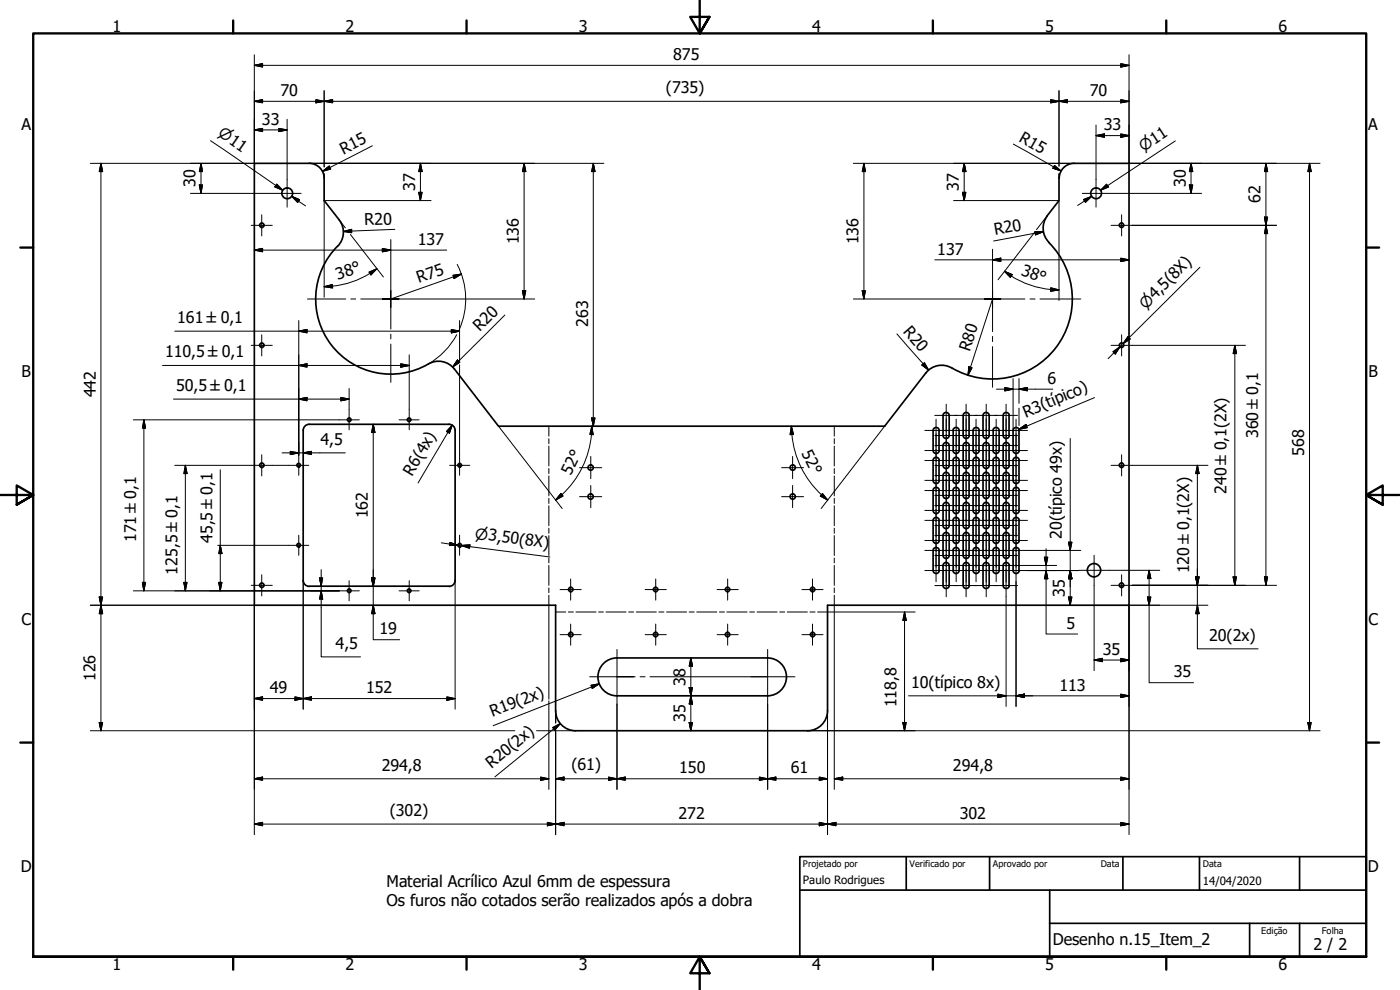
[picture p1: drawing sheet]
<svg xmlns="http://www.w3.org/2000/svg" width="420mm" height="297mm" viewBox="0 0 420 297" stroke-linecap="round" stroke-linejoin="round" font-family="sans-serif">
<g fill="none" stroke="#000" stroke-width=".51">
<path d="M317.8 53.5v6.7l-3.5 4.6M317.9 53.5a4.5 4.5 0 0 1 4.5-4.5h16.4v132.6h-90.5v31.7M101.8 66l-4.5-5.8v-6.7a4.5 4.5 0 0 0-4.5-4.5h-16.5v132.6h90.5v31.7M101.8 66a6 6 0 0 1-.5 7.9 22.5 22.5 0 0 0-1.9 29.6 22.5 22.5 0 0 0 29.2 5.7M314.3 64.8a6 6 0 0 0 .5 7.9M314.8 72.8a24 24 0 0 1 2 31.6 24 24 0 0 1-31.1 6M128.6 109.2a6 6 0 0 1 7.8 1.5M136.3 110.7l13.3 17.2h115.9l12.4-16M285.7 110.4a6 6 0 0 0-7.8 1.5M91 129.1v45M134.8 127.3a1.81 1.81 0 0 1 1.8 1.8M134.8 127.3h-42a1.81 1.81 0 0 0-1.8 1.8"/>
<path d="M136.6 129.1v45M280 129.2a.92 .92 0 0 1 1-.9 .92 .92 0 0 1 .9 .9M280 129.1v6.1M280 135.1a.92 .92 0 0 0 1 1 .92 .92 0 0 0 .9-1M281.8 129.1v6.1M281.8 138.2v5.9M281.9 138.1a.92 .92 0 0 0-1-.9 .92 .92 0 0 0-.9 1v6a.92 .92 0 0 0 1 .9 .92 .92 0 0 0 .9-.9M283 139.7a.92 .92 0 0 0 .9 .9 .92 .92 0 0 0 1-.9M283 130.6a.92 .92 0 0 0 .9 1 .92 .92 0 0 0 1-1M283 133.7a.92 .92 0 0 1 .9-.9 .92 .92 0 0 1 1 .9M283 124.7a.92 .92 0 0 1 .9-1 .92 .92 0 0 1 1 1M283 124.6v6.1"/>
<path d="M283 133.7v6M284.9 124.6v6.1M284.9 133.7v6M286 135.1a.92 .92 0 0 0 .9 1 .92 .92 0 0 0 .9-1M286 138.1a.92 .92 0 0 1 .9-.9 .92 .92 0 0 1 .9 1v6a.92 .92 0 0 1-.9 .9 .92 .92 0 0 1-.9-.9M286 129.2a.92 .92 0 0 1 .9-.9 .92 .92 0 0 1 .9 .9M286.1 129.1v6.1M286.1 138.2v5.9M287.8 129.1v6.1M289.1 130.6a.92 .92 0 0 0 .9 1 .92 .92 0 0 0 .9-1M289.1 139.7a.92 .92 0 0 0 .9 .9 .92 .92 0 0 0 .9-.9M289.1 124.7a.92 .92 0 0 1 .9-1 .92 .92 0 0 1 .9 1"/>
<path d="M289.1 133.7a.92 .92 0 0 1 .9-.9 .92 .92 0 0 1 .9 .9M289.1 124.6v6.1M289.1 133.7v6M290.8 124.6v6.1M290.8 133.7v6M292 135.1a.92 .92 0 0 0 1 1 .92 .92 0 0 0 .9-1M292 129.2a.92 .92 0 0 1 1-.9 .92 .92 0 0 1 .9 .9M292 129.1v6.1M293.8 129.1v6.1M293.8 138.2v5.9M293.9 138.1a.92 .92 0 0 0-1-.9 .92 .92 0 0 0-.9 1v6a.92 .92 0 0 0 1 .9 .92 .92 0 0 0 .9-.9M295 139.7a.92 .92 0 0 0 .9 .9 .92 .92 0 0 0 1-.9"/>
<path d="M295 130.6a.92 .92 0 0 0 .9 1 .92 .92 0 0 0 1-1M295 133.7a.92 .92 0 0 1 .9-.9 .92 .92 0 0 1 1 .9M295 124.7a.92 .92 0 0 1 .9-1 .92 .92 0 0 1 1 1M295 124.6v6.1M295 133.7v6M296.9 124.6v6.1M296.9 133.7v6M298 135.1a.92 .92 0 0 0 .9 1 .92 .92 0 0 0 .9-1M298 138.1a.92 .92 0 0 1 .9-.9 .92 .92 0 0 1 .9 1v6a.92 .92 0 0 1-.9 .9 .92 .92 0 0 1-.9-.9M298 129.2a.92 .92 0 0 1 .9-.9 .92 .92 0 0 1 .9 .9M298.1 129.1v6.1M298.1 138.2v5.9"/>
<path d="M299.8 129.1v6.1M301.1 130.6a.92 .92 0 0 0 .9 1 .92 .92 0 0 0 .9-1M301.1 139.7a.92 .92 0 0 0 .9 .9 .92 .92 0 0 0 .9-.9M301.1 124.7a.92 .92 0 0 1 .9-1 .92 .92 0 0 1 .9 1M301.1 133.7a.92 .92 0 0 1 .9-.9 .92 .92 0 0 1 .9 .9M301.1 124.6v6.1M301.1 133.7v6M302.8 124.6v6.1M302.8 133.7v6M304 135.1a.92 .92 0 0 0 1 1 .92 .92 0 0 0 .9-1M304 129.2a.92 .92 0 0 1 1-.9 .92 .92 0 0 1 .9 .9M304 129.1v6.1"/>
<path d="M305.8 129.1v6.1M305.8 138.2v5.9M305.9 138.1a.92 .92 0 0 0-1-.9 .92 .92 0 0 0-.9 1v6a.92 .92 0 0 0 1 .9 .92 .92 0 0 0 .9-.9M280 147.1a.92 .92 0 0 1 1-.9 .92 .92 0 0 1 .9 .9M280 147.2v5.9M280 153.2a.92 .92 0 0 0 1 .9 .92 .92 0 0 0 .9-.9M281.8 147.2v5.9M281.8 156.1v6.1M281.9 156.2a.92 .92 0 0 0-.9-1 .92 .92 0 0 0-1 .9v6a.92 .92 0 0 0 1 1 .92 .92 0 0 0 .9-1M283 157.7a.92 .92 0 0 0 .9 .9 .92 .92 0 0 0 1-.9M283 148.7a.92 .92 0 0 0 .9 .9 .92 .92 0 0 0 1-.9M283 151.7a.92 .92 0 0 1 .9-1 .92 .92 0 0 1 1 1"/>
<path d="M283 142.6a.92 .92 0 0 1 .9-.9 .92 .92 0 0 1 1 .9M283 142.7v5.9M283 151.7v6M284.9 142.7v5.9M284.9 151.7v6M286 153.2a.92 .92 0 0 0 .9 .9 .92 .92 0 0 0 .9-.9M286 156.2a.92 .92 0 0 1 .9-1 .92 .92 0 0 1 .9 .9v6a.92 .92 0 0 1-.9 1 .92 .92 0 0 1-.9-1M286 147.1a.92 .92 0 0 1 .9-.9 .92 .92 0 0 1 .9 .9M286.1 147.2v5.9M286.1 156.1v6.1M287.8 147.2v5.9M289.1 148.7a.92 .92 0 0 0 .9 .9 .92 .92 0 0 0 .9-.9"/>
<path d="M289.1 157.7a.92 .92 0 0 0 .9 .9 .92 .92 0 0 0 .9-.9M289.1 142.6a.92 .92 0 0 1 .9-.9 .92 .92 0 0 1 .9 .9M289.1 151.7a.92 .92 0 0 1 .9-1 .92 .92 0 0 1 .9 1M289.1 142.7v5.9M289.1 151.7v6M290.8 142.7v5.9M290.8 151.7v6M292 153.2a.92 .92 0 0 0 1 .9 .92 .92 0 0 0 .9-.9M292 147.1a.92 .92 0 0 1 1-.9 .92 .92 0 0 1 .9 .9M292 147.2v5.9M293.8 147.2v5.9M293.8 156.1v6.1"/>
<path d="M293.9 156.2a.92 .92 0 0 0-.9-1 .92 .92 0 0 0-1 .9v6a.92 .92 0 0 0 1 1 .92 .92 0 0 0 .9-1M295 157.7a.92 .92 0 0 0 .9 .9 .92 .92 0 0 0 1-.9M295 148.7a.92 .92 0 0 0 .9 .9 .92 .92 0 0 0 1-.9M295 151.7a.92 .92 0 0 1 .9-1 .92 .92 0 0 1 1 1M295 142.6a.92 .92 0 0 1 .9-.9 .92 .92 0 0 1 1 .9M295 142.7v5.9M295 151.7v6M296.9 142.7v5.9M296.9 151.7v6M298 153.2a.92 .92 0 0 0 .9 .9 .92 .92 0 0 0 .9-.9M298 156.2a.92 .92 0 0 1 .9-1 .92 .92 0 0 1 .9 .9v6a.92 .92 0 0 1-.9 1 .92 .92 0 0 1-.9-1M298 147.1a.92 .92 0 0 1 .9-.9 .92 .92 0 0 1 .9 .9"/>
<path d="M298.1 147.2v5.9M298.1 156.1v6.1M299.8 147.2v5.9M301.1 148.7a.92 .92 0 0 0 .9 .9 .92 .92 0 0 0 .9-.9M301.1 157.7a.92 .92 0 0 0 .9 .9 .92 .92 0 0 0 .9-.9M301.1 142.6a.92 .92 0 0 1 .9-.9 .92 .92 0 0 1 .9 .9M301.1 151.7a.92 .92 0 0 1 .9-1 .92 .92 0 0 1 .9 1M301.1 142.7v5.9M301.1 151.7v6M302.8 142.7v5.9M302.8 151.7v6M304 153.2a.92 .92 0 0 0 1 .9 .92 .92 0 0 0 .9-.9"/>
<path d="M304 147.1a.92 .92 0 0 1 1-.9 .92 .92 0 0 1 .9 .9M304 147.2v5.9M305.8 147.2v5.9M305.8 156.1v6.1M305.9 156.2a.92 .92 0 0 0-.9-1 .92 .92 0 0 0-1 .9v6a.92 .92 0 0 0 1 1 .92 .92 0 0 0 .9-1M91 174.1a1.81 1.81 0 0 0 1.8 1.8M92.8 175.9h42M136.6 174.1a1.81 1.81 0 0 1-1.8 1.8M280 165.2a.92 .92 0 0 1 1-.9 .92 .92 0 0 1 .9 .9M280 165.1v6.1M280 171.2a.92 .92 0 0 0 1 .9 .92 .92 0 0 0 .9-.9M281.8 165.1v6.1"/>
<path d="M283 175.7a.92 .92 0 0 0 .9 .9 .92 .92 0 0 0 1-.9M283 169.7a.92 .92 0 0 1 .9-.9 .92 .92 0 0 1 1 .9M283 169.7v6M283.3 160a.92 .92 0 0 1 1-.2 .92 .92 0 0 1 .6 .8v6a.92 .92 0 0 1-1 1 .92 .92 0 0 1-.9-1v-5.9zM284.9 169.7v6M286 171.2a.92 .92 0 0 0 .9 .9 .92 .92 0 0 0 .9-.9M286 165.2a.92 .92 0 0 1 .9-.9 .92 .92 0 0 1 .9 .9M286.1 165.1v6.1M287.8 165.1v6.1M289.1 175.7a.92 .92 0 0 0 .9 .9 .92 .92 0 0 0 .9-.9M289.1 169.7a.92 .92 0 0 1 .9-.9 .92 .92 0 0 1 .9 .9M289.1 169.7v6"/>
<path d="M290.8 160.6v6.1M290.8 169.7v6M290.9 160.7a.92 .92 0 0 0-.9-.9 .92 .92 0 0 0-.9 .8v6a.92 .92 0 0 0 .9 1 .92 .92 0 0 0 .9-1M292 171.2a.92 .92 0 0 0 1 .9 .92 .92 0 0 0 .9-.9M292 165.2a.92 .92 0 0 1 1-.9 .92 .92 0 0 1 .9 .9M292 165.1v6.1M293.8 165.1v6.1M295 175.7a.92 .92 0 0 0 .9 .9 .92 .92 0 0 0 1-.9M295 169.7a.92 .92 0 0 1 .9-.9 .92 .92 0 0 1 1 .9M295 169.7v6M295.3 160a.92 .92 0 0 1 1-.2 .92 .92 0 0 1 .6 .8v6a.92 .92 0 0 1-1 1 .92 .92 0 0 1-.9-1v-5.9zM296.9 169.7v6"/>
<path d="M298 171.2a.92 .92 0 0 0 .9 .9 .92 .92 0 0 0 .9-.9M298 165.2a.92 .92 0 0 1 .9-.9 .92 .92 0 0 1 .9 .9M298.1 165.1v6.1M299.8 165.1v6.1M301.1 175.7a.92 .92 0 0 0 .9 .9 .92 .92 0 0 0 .9-.9M301.1 169.7a.92 .92 0 0 1 .9-.9 .92 .92 0 0 1 .9 .9M301.1 169.7v6M302.8 160.6v6.1M302.8 169.7v6M302.9 160.7a.92 .92 0 0 0-.9-.9 .92 .92 0 0 0-.9 .8v6a.92 .92 0 0 0 .9 1 .92 .92 0 0 0 .9-1M304 171.2a.92 .92 0 0 0 1 .9 .92 .92 0 0 0 .9-.9M304 165.2a.92 .92 0 0 1 1-.9 .92 .92 0 0 1 .9 .9"/>
<path d="M304 165.1v6.1M305.8 165.1v6.1M230.3 197.4a5.7 5.7 0 0 1 5.7 5.7 5.7 5.7 0 0 1-5.7 5.7M230.4 197.4h-45.3a5.7 5.7 0 0 0-5.6 5.7 5.7 5.7 0 0 0 5.6 5.7h45.3M166.8 213.3a6 6 0 0 0 6 6M172.8 219.3h69.6M248.3 213.3a6 6 0 0 1-6 6"/>
<circle cx="86.2" cy="58" r="1.62"/>
<circle cx="329" cy="58" r="1.62"/>
<circle cx="78.6" cy="67.6" r=".67"/>
<circle cx="336.6" cy="67.6" r=".67"/>
<circle cx="78.6" cy="103.6" r=".67"/>
<circle cx="336.6" cy="103.6" r=".67"/>
<circle cx="78.6" cy="139.6" r=".67"/>
<circle cx="89.6" cy="139.6" r=".54"/>
<circle cx="104.8" cy="125.9" r=".54"/>
<circle cx="122.8" cy="125.9" r=".54"/>
<circle cx="138" cy="139.6" r=".54"/>
<circle cx="336.6" cy="139.6" r=".67"/>
<circle cx="177.3" cy="149" r=".79"/>
<circle cx="177.3" cy="140.3" r=".79"/>
<circle cx="237.9" cy="140.3" r=".79"/>
<circle cx="237.9" cy="149" r=".79"/>
<circle cx="78.6" cy="175.6" r=".67"/>
<circle cx="89.6" cy="163.6" r=".54"/>
<circle cx="104.8" cy="177.2" r=".54"/>
<circle cx="122.8" cy="177.2" r=".54"/>
<circle cx="138" cy="163.6" r=".54"/>
<circle cx="171.3" cy="176.9" r=".67"/>
<circle cx="196.8" cy="176.9" r=".67"/>
<circle cx="218.3" cy="176.9" r=".67"/>
<circle cx="243.9" cy="176.9" r=".67"/>
<circle cx="328.3" cy="171.1" r="2"/>
<circle cx="336.6" cy="175.6" r=".67"/>
<circle cx="171.3" cy="190.4" r=".67"/>
<circle cx="196.8" cy="190.4" r=".67"/>
<circle cx="218.3" cy="190.4" r=".67"/>
<circle cx="243.9" cy="190.4" r=".67"/>
</g>
<!-- layer: Linha de centro curva (ISO) -->
<g fill="none" stroke="#000" stroke-width=".3">
<path d="M164.7 127.9v3M164.7 131.6v1.5M164.7 133.8v6M250.4 127.9v3M250.4 131.6v1.5M250.4 133.8v6M164.7 140.6v1.5M164.7 142.8v6M164.7 149.5v1.6M164.7 151.8v5.9M164.7 158.5v1.5M250.4 140.6v1.5"/>
<path d="M250.4 142.8v6M250.4 149.5v1.6M250.4 151.8v5.9M250.4 158.5v1.5M164.7 160.7v6M164.7 167.4v1.5M164.7 169.7v5.9M164.7 176.4v1.4M164.7 178.6v3M250.4 160.7v6M250.4 167.4v1.5M250.4 169.7v5.9"/>
<path d="M250.4 176.4v1.4M250.4 178.6v3M166.8 183.6h3M170.6 183.6h1.5M172.8 183.6h6.1M179.6 183.6h1.5M181.9 183.6h6M188.7 183.6h1.5M190.9 183.6h6.1M197.7 183.6h1.6M200 183.6h6.1M206.8 183.6h1.5"/>
<path d="M209.1 183.6h6M215.9 183.6h1.5M218.1 183.6h6.1M225 183.6h1.4M227.2 183.6h6M234 183.6h1.5M236.3 183.6h6M243.1 183.6h1.5M245.4 183.6h2.9"/>
</g>
<!-- layer: Borda (ISO) -->
<g fill="none" stroke="#000" stroke-width=".7">
<path d="M70 6.1v3.9M140 6.1v3.9M210 0v10l-2.9-4.9h5.8l-2.9 4.9 2.9-4.9M280 6.1v3.9M350 6.1v3.9M6.1 74.3h3.9M410 74.3h3.9M0 148.5h10l-5-2.8v5.7l5-2.9-5 2.9M420 148.5h-10l5-2.8v5.7l-5-2.9 5 2.9M6.1 222.8h3.9M410 222.8h3.9M10 287.1v-277.1h400v277.1h-400h400"/>
<path d="M70 287.1v3.8M140 287.1v3.8M212.9 292l-2.9-4.9 2.9 4.9h-5.8l2.9-4.9v9.9M280 287.1v3.8M350 287.1v3.8"/>
</g>
<path d="M240 257h170v30.1h-170zM272 257v10.1M297 257v10.1M337 257v10.1M360 257v10.1M390 257v10.1M240 267.1h170M315 277h95M315 267.1v20M375 277v10.1M390 277v10.1" fill="none" stroke="#000" stroke-width=".51"/>
<g fill="none" stroke="#000" stroke-width=".3">
<path d="M76.3 19.6l2.5-.5v1zM76.3 19.6h262.5M76.3 16.4v32.6h-49.2M336.4 19.1l2.4 .5-2.4 .5zM338.8 16.4v32.6h57.4M76.3 30.4l2.5-.5v.9zM76.3 39l2.5-.5v1zM76.3 30.4h262.5M76.3 39h9.9M83.7 38.5l2.5 .5-2.5 .5zM86.2 35.8v18M94.8 29.9l2.5 .5-2.5 .4z"/>
<path d="M97.3 30.4l2.5-.5v.9zM97.3 27.2v22.9M315.3 29.9l2.5 .5-2.5 .4zM317.8 30.4l2.6-.5v.9zM317.8 27.2v22.6M328.9 37.5v16.3M336.4 29.9l2.4 .5-2.4 .4zM30.3 49l.5 2.5h-1zM30.3 49v170.3M57.1 58h24.9M59.8 55.5h1l-.5 2.5zM60.3 49l.5 2.5h-1z"/>
<path d="M60.3 49v9M63.2 42.2l21.6 14.9-2-1.4M83.1 55.2l1.7 1.9-2.3-1zM87.6 58.9l2.3 1-.6 .9zM87.6 58.9l4.1 2.9M92.8 49h88.4M96.8 51.4l2-1.6 .5 .9zM97.3 52.2v1.3M111.8 43.7l-15 7.7M125.7 57.7h1l-.5 2.5zM126.2 49l.5 2.5h-1zM126.2 49v11.2"/>
<path d="M157.3 49l.5 2.5h-1zM157.3 49v40.7M178.1 49l.5 2.5h-1.1zM178.1 49v78.9M256.1 49h66.2M259.3 49l.4 2.5h-.9zM259.3 49v40.7M288.9 57.7h1l-.5 2.5zM289.4 49l.5 2.5h-1zM289.4 49v11.2M304.1 43.2l14.4 8.1M316.5 49.6l2 1.7-2.5-.8z"/>
<path d="M317.8 52.1v1.4M325.2 59.9l2.4-1-1.8 1.8zM327.6 58.9l-4.2 2.7M328.9 40.7l2.6-.5v1zM328.9 40.7h9.9M330.3 57.1l1.8-1.8 .6 .8zM333.1 58h27.5M336.4 40.2l2.4 .5-2.4 .5zM352.7 42.3l-22.4 14.8 2.1-1.4M356.9 55.5h1l-.5 2.5zM357.4 49l.5 2.5h-1zM357.4 49v9"/>
<path d="M379.9 49l.5 2.5h-.9zM379.9 49v126.6M393 49l.5 2.5h-1zM393 49v170.3M76.3 75l2.5-.5v1.1zM76.3 75h57.7M101.8 66l1.8 2.4M103.1 69.5l2.4-.7v1zM105.2 70.3l9.9 12.8M114.7 74.5l2.6 .5-2.6 .6zM117.3 71.9v15.3M118.5 68.8l-15.4 .7"/>
<path d="M129.3 60.2h-32v29M137.2 79.3a22.5 22.5 0 0 1 .6 19.5M280.5 78h58.3M286.2 60.2h31.6v29.4M297.9 78l2.5-.5v1zM297.9 74.8v12.4M310.6 69.5h2.5l-2.3 1zM310.7 69.5l-11.2 14.4M313.1 69.5l-14.9 2.8M314.3 64.8l-3.2 4.1M336.4 77.5l2.4 .5-2.4 .5zM339.8 67.6h43.3"/>
<path d="M379.5 65.1h.9l-.5 2.5zM379.9 67.6l.5 2.5h-.9zM52.5 99.4h85.4M89.7 99.4l2.4-.5v1zM89.7 96.2v40.4M97.3 86l2.5-.6v1zM99.8 85.9l-2.5 .1M110.7 81.6l2.4-1-1.8 1.9zM113.1 80.6a26.3 26.3 0 0 1-13.3 5.2M119.8 89.7h40.7M135.4 98.9l2.5 .5-2.5 .5zM136 82.6l2.5-.4-2.2 1.4z"/>
<path d="M137.9 96.2v12.6M138.5 82.2l-21.2 7.5M151.5 94.5l-15.7 15.7M156.8 87.2h1l-.5 2.5zM256.1 89.7h39.3M258.8 87.2h.9l-.4 2.5zM297.9 89.7l-7.4 22.9M301.4 81.4l2.4 1-.6 .8zM301.4 81.4a27 27 0 0 0 16.4 5.6M315.3 86.3l2.5 .7-2.5 .4zM317.8 89.8v.4M360.1 80.2l-23 22.9 1.7-1.7"/>
<path d="M48.8 109.7h74M52.1 119.7h52.7M89.7 119.7l2.4-.5v1.1zM89.7 109.7l2.4-.6v1.1zM102.3 119.2l2.5 .5-2.5 .6zM104.8 116.6v6.3M120.3 109.1l2.5 .6-2.5 .5zM122.8 106.5v16.4M137.1 100.4a22.5 22.5 0 0 1-8.5 8.8M137.3 108l.7 .7-2.2 1.5zM137.9 109.5v27.1M269.2 100.2l9.5 10.8"/>
<path d="M276.7 109.5l.7-.7 1.3 2.2zM290.8 110l.9 .3-1.2 2.3zM299 116.8h17M301.6 116.3l2.4 .5-2.4 .5zM304 113.6v11M305.8 116.8l2.6-.5v1zM305.8 113.6v7.4M328.5 119.3l-22.7 9.5M334 105.5l2.1-1.4-1.4 2.1zM336.1 104.1l-3.6 3.5M338.5 101l.7 .7-2.1 1.4zM339.8 103.6h34"/>
<path d="M370.6 103.6l.5 2.5h-1zM370.6 103.6v72M40 126h61.8M43.2 126l.5 2.4h-1zM43.2 126v51.3M52.5 139.6h22.9M55.6 139.6l.5 2.5h-.9zM55.6 139.6v37.7M81.7 139.6h4.9M84.6 135.9h19M87.1 135.4l2.6 .5-2.6 .5zM91 135.9l2.5-.5v1z"/>
<path d="M112 127.3v64.6h8M112 127.3l.5 2.5h-1zM135.7 127.6l-.8 2.4-.9-.5zM135.7 127.6l-10.2 17.3M149.6 127.9l19.1 24.7M177.5 125.4h1.1l-.5 2.5zM177.6 127.9l.4 2.5h-1zM177.6 127.9a28 28 0 0 1-9 20.5M237.5 127.9l.6 2.5h-1zM237.5 127.9l.1 2.5M237.7 130.4a28 28 0 0 0 8.8 18M265.5 127.9l-19.1 24.7"/>
<path d="M304 124.8v4.3M305.8 128.8l2.1-1.4 .4 .9zM305.8 122.5v5.2M305.8 128.7v.4M321.2 131.6v50M339.8 139.6h22.7M359.3 139.6v55.1h18.3M359.3 139.6l.6 2.5h-1.1zM66.1 141v36.3M168.3 148.1l.7 .7-2.2 1.2zM168.7 148.4l-1.9 1.6M246.5 148.4l1.9 1.6"/>
<path d="M246.8 148.1l1.6 1.9-2.2-1.2zM29.8 179.1h1l-.5 2.5zM40 177.3h38.4M42.7 174.7h1l-.5 2.6zM55.2 174.7h.9l-.5 2.6zM65.3 163.6h21.3M65.7 174.7h.9l-.5 2.6zM66.1 163.6l.5 2.5h-.9zM78.7 177.3h23.1M91 174.1v38.7M95.9 173.4h.9l-.4 2.5zM96.4 177.3l.4 2.5h-.9z"/>
<path d="M96.4 170.9v26.2h11.8M111.5 173.4h1l-.5 2.5zM132.5 162.9l4.9 .7M135 162.7l2.4 .9-2.5 .1zM136.6 174.1v38.7M138.5 163.7l2.5-.2-.1 1zM141 164l-2.5-.3 26.5 3.4M301.9 179.1v32.8M304.9 174.5v1.1M304.9 175.8v36.1M305.4 169.7h11.7M308.4 171.2h15.4"/>
<path d="M308.4 165.1h16M313.4 167.2h1.1l-.6 2.5zM313.9 171.2l.6 2.5h-1.1zM313.9 164.6v25.6h9.5M320.7 179.1h1l-.5 2.5zM320.7 162.7h1l-.5 2.4zM321.2 171.2l.5 2.5h-1zM328.4 175.6v25.6M332.9 171.1h15.1M339.8 175.6h43.3M344.4 179.1h1l-.5 2.5zM344.9 171.1l.5 2.5h-1z"/>
<path d="M344.9 171.1v33.7h13.3M358.8 173.1h1.1l-.6 2.5zM370.1 173.1h1l-.5 2.5zM379.5 173.1h.9l-.5 2.5zM27.1 181.6h49.2v68.8M30.3 181.6l.5 2.5h-1zM112 181.6l.5 2.5h-1zM164.7 181.6v28.2M207.3 197.4l.5 2.5h-1zM207.3 197.4v21.9M248.3 183.6h26.3M250.4 181.6v55.2"/>
<path d="M271.5 183.6l.5 2.6h-1zM271.5 183.6v35.7M328.4 198l2.4-.5v1.1zM328.4 198h10.4M336.4 197.5l2.4 .5-2.4 .6zM359.3 181.6l.6 2.5h-1.1zM362.5 181.6h-23.7v68.8M27.1 219.3h127.4M29.8 216.8h1l-.5 2.5zM76.3 209.6l2.5-.5v1zM76.3 209.6h60.3M88.5 209.1l2.5 .5-2.5 .5z"/>
<path d="M91 209.6l2.5-.5v1zM134.1 209.1l2.5 .5-2.5 .5zM161 219.3h5.8M164.7 210.3v26.5M165.9 218.3l2.2-1.2-1.6 2zM166.8 213.3v3.6M166.8 219.2v31.2M167 219.3h5.8M168.1 217.1l-19.6 16M177.4 205.6l2.4-.4-2.1 1.4zM179.8 205.2l-31.8 12.5M185.2 211.3v25.5"/>
<path d="M206.8 216.8h1l-.5 2.5zM206.8 206.3h1l-.5 2.5zM207.3 208.8l.5 2.5h-1zM230.4 211.3v25.5M242.4 219.3h153.8M248.3 213.3v37.1M271 216.8h1l-.5 2.5zM272.7 208.8h66.1M299.5 208.3l2.4 .5-2.4 .5zM304.9 208.8l2.6-.5v1zM336.4 208.3l2.4 .5-2.4 .5zM392.5 216.8h1l-.5 2.5z"/>
<path d="M76.3 233.7l2.5-.5v.9zM76.3 233.7h88.4M162.2 233.2l2.5 .5-2.5 .4zM166.8 233.7l2.5-.5v.9zM166.8 233.7h81.5M182.6 233.2l2.6 .5-2.6 .4zM185.2 233.7l2.4-.5v.9zM227.9 233.2l2.5 .5-2.5 .4zM230.4 233.7l2.5-.5v.9zM245.9 233.2l2.4 .5-2.4 .4zM250.4 233.7l2.5-.5v.9zM250.4 233.7h88.4"/>
<path d="M336.4 233.2l2.4 .5-2.4 .4zM76.3 247.3l2.5-.6v1.1zM76.3 247.3h262.5M164.3 246.7l2.5 .6-2.5 .5zM166.8 247.3l2.5-.6v1.1zM245.9 246.7l2.4 .6-2.4 .5zM248.3 247.3l2.6-.6v1.1zM336.4 246.7l2.4 .6-2.4 .5z"/>
</g>
<g fill="#000" stroke="#000" stroke-width=".3">
<path d="M76.3 19.6l2.5-.5zM76.3 19.6l2.5-.5v1zM76.3 30.4l2.5-.5zM76.3 30.4l2.5-.5v.9zM76.3 39l2.5-.5zM76.3 39l2.5-.5v1zM83.7 39.5l2.5-.5zM83.7 38.5l2.5 .5-2.5 .5zM94.8 30.8l2.5-.4zM94.8 29.9l2.5 .5-2.5 .4zM97.3 30.4l2.5-.5zM97.3 30.4l2.5-.5v.9z"/>
<path d="M315.3 30.8l2.5-.4zM315.3 29.9l2.5 .5-2.5 .4zM317.8 30.4l2.6-.5zM317.8 30.4l2.6-.5v.9zM336.4 20.1l2.4-.5zM336.4 19.1l2.4 .5-2.4 .5zM336.4 30.8l2.4-.4zM336.4 29.9l2.4 .5-2.4 .4zM30.3 49l.5 2.5zM30.3 49l.5 2.5h-1zM59.8 55.5l.5 2.5zM59.8 55.5h1l-.5 2.5z"/>
<path d="M60.3 49l.5 2.5zM60.3 49l.5 2.5h-1zM82.5 56.1l2.3 1zM83.1 55.2l1.7 1.9-2.3-1zM87.6 58.9l2.3 1zM87.6 58.9l2.3 1-.6 .9zM96.8 51.4l2-1.6zM96.8 51.4l2-1.6 .5 .9zM125.7 57.7l.5 2.5zM125.7 57.7h1l-.5 2.5zM126.2 49l.5 2.5zM126.2 49l.5 2.5h-1z"/>
<path d="M157.3 49l.5 2.5zM157.3 49l.5 2.5h-1zM178.1 49l.5 2.5zM178.1 49l.5 2.5h-1.1zM259.3 49l.4 2.5zM259.3 49l.4 2.5h-.9zM288.9 57.7l.5 2.5zM288.9 57.7h1l-.5 2.5zM289.4 49l.5 2.5zM289.4 49l.5 2.5h-1zM316 50.5l2.5 .8zM316.5 49.6l2 1.7-2.5-.8z"/>
<path d="M328.9 40.7l2.6-.5zM328.9 40.7l2.6-.5v1zM332.1 55.3l-1.8 1.8zM330.3 57.1l1.8-1.8 .6 .8zM336.4 41.2l2.4-.5zM336.4 40.2l2.4 .5-2.4 .5zM356.9 55.5l.5 2.5zM356.9 55.5h1l-.5 2.5zM357.4 49l.5 2.5zM357.4 49l.5 2.5h-1zM379.9 49l.5 2.5zM379.9 49l.5 2.5h-.9z"/>
<path d="M393 49l.5 2.5zM393 49l.5 2.5h-1zM76.3 75l2.5-.5zM76.3 75l2.5-.5v1.1zM103.1 69.5l2.4-.7zM103.1 69.5l2.4-.7v1zM114.7 75.6l2.6-.6zM114.7 74.5l2.6 .5-2.6 .6zM297.9 78l2.5-.5zM297.9 78l2.5-.5v1zM310.8 70.5l2.3-1zM310.6 69.5h2.5l-2.3 1z"/>
<path d="M325.8 60.7l1.8-1.8zM325.2 59.9l2.4-1-1.8 1.8zM336.4 78.5l2.4-.5zM336.4 77.5l2.4 .5-2.4 .5zM379.5 65.1l.4 2.5zM379.5 65.1h.9l-.5 2.5zM379.9 67.6l.5 2.5zM379.9 67.6l.5 2.5h-.9zM89.7 99.4l2.4-.5zM89.7 99.4l2.4-.5v1zM97.3 86l2.5-.6zM97.3 86l2.5-.6v1z"/>
<path d="M113.1 80.6l-1.8 1.9zM110.7 81.6l2.4-1-1.8 1.9zM135.4 99.9l2.5-.5zM135.4 98.9l2.5 .5-2.5 .5zM136.3 83.6l2.2-1.4zM136 82.6l2.5-.4-2.2 1.4zM156.8 87.2l.5 2.5zM156.8 87.2h1l-.5 2.5zM258.8 87.2l.5 2.5zM258.8 87.2h.9l-.4 2.5zM301.4 81.4l2.4 1zM301.4 81.4l2.4 1-.6 .8z"/>
<path d="M315.3 87.4l2.5-.4zM315.3 86.3l2.5 .7-2.5 .4zM89.7 119.7l2.4-.5zM89.7 119.7l2.4-.5v1.1zM89.7 109.7l2.4-.6zM89.7 109.7l2.4-.6v1.1zM120.3 110.2l2.5-.5zM120.3 109.1l2.5 .6-2.5 .5zM137.3 108l-1.5 2.2zM137.3 108l.7 .7-2.2 1.5zM276.7 109.5l2 1.5zM276.7 109.5l.7-.7 1.3 2.2z"/>
<path d="M290.8 110l-.3 2.6zM290.8 110l.9 .3-1.2 2.3zM301.6 117.3l2.4-.5zM301.6 116.3l2.4 .5-2.4 .5zM305.8 116.8l2.6-.5zM305.8 116.8l2.6-.5v1zM336.1 104.1l-1.4 2.1zM334 105.5l2.1-1.4-1.4 2.1zM338.5 101l-1.4 2.1zM338.5 101l.7 .7-2.1 1.4zM370.6 103.6l.5 2.5zM370.6 103.6l.5 2.5h-1z"/>
<path d="M43.2 126l.5 2.4zM43.2 126l.5 2.4h-1zM87.1 136.4l2.6-.5zM87.1 135.4l2.6 .5-2.6 .5zM91 135.9l2.5-.5zM91 135.9l2.5-.5v1zM102.3 120.3l2.5-.6zM102.3 119.2l2.5 .5-2.5 .6zM112 127.3l.5 2.5zM112 127.3l.5 2.5h-1zM135.7 127.6l-.8 2.4zM135.7 127.6l-.8 2.4-.9-.5z"/>
<path d="M177.5 125.4l.6 2.5zM177.5 125.4h1.1l-.5 2.5zM177.6 127.9l.4 2.5zM177.6 127.9l.4 2.5h-1zM237.5 127.9l.6 2.5zM237.5 127.9l.6 2.5h-1zM305.8 128.8l2.1-1.4zM305.8 128.8l2.1-1.4 .4 .9zM55.6 139.6l.5 2.5zM55.6 139.6l.5 2.5h-.9zM168.3 148.1l-1.5 1.9zM168.3 148.1l.7 .7-2.2 1.2z"/>
<path d="M246.2 148.8l2.2 1.2zM246.8 148.1l1.6 1.9-2.2-1.2zM359.3 139.6l.6 2.5zM359.3 139.6l.6 2.5h-1.1zM29.8 179.1l.5 2.5zM29.8 179.1h1l-.5 2.5zM42.7 174.7l.5 2.6zM42.7 174.7h1l-.5 2.6zM55.2 174.7l.4 2.6zM55.2 174.7h.9l-.5 2.6zM65.7 174.7l.4 2.6zM65.7 174.7h.9l-.5 2.6z"/>
<path d="M66.1 163.6l.5 2.5zM66.1 163.6l.5 2.5h-.9zM95.9 173.4l.5 2.5zM95.9 173.4h.9l-.4 2.5zM96.4 177.3l.4 2.5zM96.4 177.3l.4 2.5h-.9zM111.5 173.4l.5 2.5zM111.5 173.4h1l-.5 2.5zM134.9 163.7l2.5-.1zM135 162.7l2.4 .9-2.5 .1zM138.5 163.7l2.5-.2zM138.5 163.7l2.5-.2-.1 1z"/>
<path d="M313.4 167.2l.5 2.5zM313.4 167.2h1.1l-.6 2.5zM313.9 171.2l.6 2.5zM313.9 171.2l.6 2.5h-1.1zM320.7 179.1l.5 2.5zM320.7 179.1h1l-.5 2.5zM320.7 162.7l.5 2.4zM320.7 162.7h1l-.5 2.4zM321.2 171.2l.5 2.5zM321.2 171.2l.5 2.5h-1zM344.4 179.1l.5 2.5zM344.4 179.1h1l-.5 2.5z"/>
<path d="M344.9 171.1l.5 2.5zM344.9 171.1l.5 2.5h-1zM358.8 173.1l.5 2.5zM358.8 173.1h1.1l-.6 2.5zM370.1 173.1l.5 2.5zM370.1 173.1h1l-.5 2.5zM379.5 173.1l.4 2.5zM379.5 173.1h.9l-.5 2.5zM30.3 181.6l.5 2.5zM30.3 181.6l.5 2.5h-1zM112 181.6l.5 2.5zM112 181.6l.5 2.5h-1z"/>
<path d="M207.3 197.4l.5 2.5zM207.3 197.4l.5 2.5h-1zM271.5 183.6l.5 2.6zM271.5 183.6l.5 2.6h-1zM328.4 198l2.4-.5zM328.4 198l2.4-.5v1.1zM336.4 198.6l2.4-.6zM336.4 197.5l2.4 .5-2.4 .6zM359.3 181.6l.6 2.5zM359.3 181.6l.6 2.5h-1.1zM29.8 216.8l.5 2.5zM29.8 216.8h1l-.5 2.5z"/>
<path d="M76.3 209.6l2.5-.5zM76.3 209.6l2.5-.5v1zM88.5 210.1l2.5-.5zM88.5 209.1l2.5 .5-2.5 .5zM91 209.6l2.5-.5zM91 209.6l2.5-.5v1zM134.1 210.1l2.5-.5zM134.1 209.1l2.5 .5-2.5 .5zM168.1 217.1l-1.6 2zM165.9 218.3l2.2-1.2-1.6 2zM177.7 206.6l2.1-1.4zM177.4 205.6l2.4-.4-2.1 1.4z"/>
<path d="M206.8 216.8l.5 2.5zM206.8 216.8h1l-.5 2.5zM206.8 206.3l.5 2.5zM206.8 206.3h1l-.5 2.5zM207.3 208.8l.5 2.5zM207.3 208.8l.5 2.5h-1zM271 216.8l.5 2.5zM271 216.8h1l-.5 2.5zM299.5 209.3l2.4-.5zM299.5 208.3l2.4 .5-2.4 .5zM304.9 208.8l2.6-.5zM304.9 208.8l2.6-.5v1z"/>
<path d="M336.4 209.3l2.4-.5zM336.4 208.3l2.4 .5-2.4 .5zM392.5 216.8l.5 2.5zM392.5 216.8h1l-.5 2.5zM76.3 233.7l2.5-.5zM76.3 233.7l2.5-.5v.9zM162.2 234.1l2.5-.4zM162.2 233.2l2.5 .5-2.5 .4zM166.8 233.7l2.5-.5zM166.8 233.7l2.5-.5v.9zM182.6 234.1l2.6-.4zM182.6 233.2l2.6 .5-2.6 .4z"/>
<path d="M185.2 233.7l2.4-.5zM185.2 233.7l2.4-.5v.9zM227.9 234.1l2.5-.4zM227.9 233.2l2.5 .5-2.5 .4zM230.4 233.7l2.5-.5zM230.4 233.7l2.5-.5v.9zM245.9 234.1l2.4-.4zM245.9 233.2l2.4 .5-2.4 .4zM250.4 233.7l2.5-.5zM250.4 233.7l2.5-.5v.9zM336.4 234.1l2.4-.4zM336.4 233.2l2.4 .5-2.4 .4z"/>
<path d="M76.3 247.3l2.5-.6zM76.3 247.3l2.5-.6v1.1zM164.3 247.8l2.5-.5zM164.3 246.7l2.5 .6-2.5 .5zM166.8 247.3l2.5-.6zM166.8 247.3l2.5-.6v1.1zM245.9 247.8l2.4-.5zM245.9 246.7l2.4 .6-2.4 .5zM248.3 247.3l2.6-.6zM248.3 247.3l2.6-.6v1.1zM336.4 247.8l2.4-.5zM336.4 246.7l2.4 .6-2.4 .5z"/>
</g>
<!-- layer: Marca de centro (ISO) -->
<g fill="none" stroke="#000" stroke-width=".3">
<path d="M82 58h8.4M86.2 53.8v8.4M324.8 58h8.3M328.9 53.8v8.4M75.4 67.6h6.3M78.5 64.4v6.4M333.4 67.6h6.4M336.6 64.4v6.4M92.3 89.7h11.5M105.3 89.7h1.4M108.3 89.7h9h-2.6M117.3 87.2v2.5v-2.5"/>
<path d="M117.3 92.3v-2.6v9M119.8 89.7h-2.5h2.5M295.4 89.7h2.5h-2.5M297.9 87.2v2.5v-2.5M297.9 92.3v-2.6v9.8M300.4 89.7h-2.5h9.7M309.1 89.7h1.5M312.1 89.7h12.3M75.4 103.6h6.3M78.5 100.4v6.4M117.3 100.3v1.4M117.3 103.2v11.5"/>
<path d="M297.9 101v1.5M297.9 104v12.2M333.4 103.6h6.4M336.6 100.4v6.4M75.4 139.6h6.3M78.5 136.4v6.4M86.6 139.6h6M89.7 136.6v6M101.8 126h6M104.8 122.9v6.1M119.8 126h6M122.8 122.9v6.1"/>
<path d="M134.9 139.6h6.1M137.9 136.6v6M177.3 137v6.6M237.9 137v6.6M277.6 138.2h6.8M277.6 135.2h6.8M277.6 129.1h6.8M280.5 124.6h6.8M280.5 130.7h6.8M280.5 133.7h6.8M280.5 139.7h6.8M280.9 139.2v8.4"/>
<path d="M280.9 134.7v8.5M280.9 130.2v8.3M280.9 125.8v8.4M283.5 138.2h6.8M283.5 135.2h6.8M283.5 129.1h6.8M284 121.3v8.4M284 125.7v8.3M284 130.3v8.4M284 134.7v8.4M284 139.2v8.5M286.5 124.6h6.9"/>
<path d="M286.5 130.7h6.9M286.5 133.7h6.9M286.5 139.7h6.9M287 139.2v8.4M287 134.7v8.5M287 130.2v8.3M287 125.8v8.4M289.6 138.2h6.8M289.6 135.2h6.8M289.6 129.1h6.8M289.9 121.3v8.4M289.9 125.7v8.3"/>
<path d="M289.9 130.3v8.4M289.9 134.7v8.4M289.9 139.2v8.5M292.5 124.6h6.8M292.5 130.7h6.8M292.5 133.7h6.8M292.5 139.7h6.8M292.9 139.2v8.4M292.9 134.7v8.5M292.9 130.2v8.3M292.9 125.8v8.4M295.5 138.2h6.8"/>
<path d="M295.5 135.2h6.8M295.5 129.1h6.8M296 121.3v8.4M296 125.7v8.3M296 130.3v8.4M296 134.7v8.4M296 139.2v8.5M298.5 124.6h6.9M298.5 130.7h6.9M298.5 133.7h6.9M298.5 139.7h6.9M299 139.2v8.4"/>
<path d="M299 134.7v8.5M299 130.2v8.3M299 125.8v8.4M301.6 138.2h6.8M301.6 135.2h6.8M301.6 129.1h6.8M301.9 121.3v8.4M301.9 125.7v8.3M301.9 130.3v8.4M301.9 134.7v8.4M301.9 139.2v8.5M304.9 139.2v8.4"/>
<path d="M304.9 134.7v8.5M304.9 130.2v8.3M304.9 125.8v8.4M333.4 139.6h6.4M336.6 136.4v6.4M173.9 140.3h6.7M173.9 149h6.7M177.3 145.7v6.6M234.6 140.3h6.6M234.6 149h6.6M237.9 145.7v6.6M277.6 156.1h6.8"/>
<path d="M277.6 153.1h6.8M277.6 147.2h6.8M277.6 144.1h6.8M280.5 142.7h6.8M280.5 148.6h6.8M280.5 151.7h6.8M280.5 157.7h6.8M280.9 157.1v8.4M280.9 152.8v8.3M280.9 148.1v8.5M280.9 143.7v8.4M283.5 156.1h6.8"/>
<path d="M283.5 153.1h6.8M283.5 147.2h6.8M283.5 144.1h6.8M284 143.7v8.4M284 148.3v8.3M284 152.6v8.5M284 157.3v8.4M286.5 142.7h6.9M286.5 148.6h6.9M286.5 151.7h6.9M286.5 157.7h6.9M287 157.1v8.4"/>
<path d="M287 152.8v8.3M287 148.1v8.5M287 143.7v8.4M289.6 156.1h6.8M289.6 153.1h6.8M289.6 147.2h6.8M289.6 144.1h6.8M289.9 143.7v8.4M289.9 148.3v8.3M289.9 152.6v8.5M289.9 157.3v8.4M292.5 142.7h6.8"/>
<path d="M292.5 148.6h6.8M292.5 151.7h6.8M292.5 157.7h6.8M292.9 157.1v8.4M292.9 152.8v8.3M292.9 148.1v8.5M292.9 143.7v8.4M295.5 156.1h6.8M295.5 153.1h6.8M295.5 147.2h6.8M295.5 144.1h6.8M296 143.7v8.4"/>
<path d="M296 148.3v8.3M296 152.6v8.5M296 157.3v8.4M298.5 142.7h6.9M298.5 148.6h6.9M298.5 151.7h6.9M298.5 157.7h6.9M299 157.1v8.4M299 152.8v8.3M299 148.1v8.5M299 143.7v8.4M301.6 156.1h6.8"/>
<path d="M301.6 153.1h6.8M301.6 147.2h6.8M301.6 144.1h6.8M301.9 143.7v8.4M301.9 148.3v8.3M301.9 152.6v8.5M301.9 157.3v8.4M304.9 157.1v8.4M304.9 152.8v8.3M304.9 148.1v8.5M304.9 143.7v8.4M75.4 175.6h6.3"/>
<path d="M78.5 172.5v6.3M86.6 163.6h6M89.7 160.6v6M101.8 177.3h6M104.8 174.2v6.1M119.8 177.3h6M122.8 174.2v6.1M134.9 163.6h6.1M137.9 160.6v6M168.1 176.9h6.3M171.3 173.7v6.4M193.6 176.9h6.4"/>
<path d="M196.8 173.7v6.4M215.2 176.9h6.4M218.4 173.7v6.4M240.7 176.9h6.3M243.8 173.7v6.4M277.6 171.2h6.8M277.6 165.1h6.8M277.6 162.2h6.8M280.5 160.6h6.8M280.5 166.7h6.8M280.5 169.7h6.8M280.5 175.7h6.8"/>
<path d="M280.9 166.2v8.3M280.9 161.8v8.4M283.5 171.2h6.8M283.5 165.1h6.8M283.5 162.2h6.8M284 161.7v8.3M284 166.2v8.5M284 170.7v8.4M286.5 160.6h6.9M286.5 166.7h6.9M286.5 175.7h6.9M286.5 169.7h6.9"/>
<path d="M287 166.2v8.3M287 161.8v8.4M289.6 171.2h6.8M289.6 165.1h6.8M289.6 162.2h6.8M289.9 161.7v8.3M289.9 170.7v8.4M289.9 166.2v8.5M292.5 160.6h6.8M292.5 166.7h6.8M292.5 169.7h6.8M292.5 175.7h6.8"/>
<path d="M292.9 166.2v8.3M292.9 161.8v8.4M295.5 171.2h6.8M295.5 165.1h6.8M295.5 162.2h6.8M296 161.7v8.3M296 166.2v8.5M296 170.7v8.4M298.5 160.6h6.9M298.5 166.7h6.9M298.5 169.7h6.9M298.5 175.7h6.9"/>
<path d="M299 166.2v8.3M299 161.8v8.4M301.6 171.2h6.8M301.6 165.1h6.8M301.6 162.2h6.8M301.9 161.7v8.3M301.9 166.2v8.5M301.9 170.7v8.4M304.9 166.2v8.3M304.9 161.8v8.4M323.8 171.1h9.1M328.4 166.6v9"/>
<path d="M333.4 175.6h6.4M336.6 172.5v6.3M168.1 190.4h6.3M171.3 187.2v6.4M185.2 194.9v8.2h-8.2M193.6 190.4h6.4M196.8 187.2v6.4M215.2 190.4h6.4M218.4 187.2v6.4M230.4 194.9v16.4M240.7 190.4h6.3M243.8 187.2v6.4"/>
<path d="M185.2 203.1v8.2M190.2 203.1h-5h5.4M192.1 203.1h1.5M195.1 203.1h35.1M225.4 203.1h13.2"/>
</g>
<g font-size="4.8">
<text x="33.7" y="9.6">1</text>
<text x="103.7" y="9.6">2</text>
<text x="173.7" y="9.6">3</text>
<text x="243.7" y="9.6">4</text>
<text x="313.7" y="9.6">5</text>
<text x="383.7" y="9.6">6</text>
<text x="202.1" y="18">875</text>
<text x="84.2" y="28.8">70</text>
<text x="199.8" y="27.9">(735)</text>
<text x="327" y="28.8">70</text>
<text x="6.4" y="38.9">A</text>
<text x="78.6" y="37.4">33</text>
<text x="331.3" y="39.1">33</text>
<text x="410.7" y="38.9">A</text>
<text x="103.1" y="46.5" transform="rotate(-27 103.1 46.5)">R15</text>
<text x="305.6" y="42.2" transform="rotate(29 305.6 42.2)">R15</text>
<text x="58.7" y="56.1" transform="rotate(-90 58.7 56.1)">30</text>
<text x="124.6" y="57.2" transform="rotate(-90 124.6 57.2)">37</text>
<text x="287.8" y="57.2" transform="rotate(-90 287.8 57.2)">37</text>
<text x="355.9" y="56.1" transform="rotate(-90 355.9 56.1)">30</text>
<text x="378.3" y="60.9" transform="rotate(-90 378.3 60.9)">62</text>
<text x="109.4" y="67.6" transform="rotate(-2 109.4 67.6)">R20</text>
<text x="298.6" y="70.6" transform="rotate(-10 298.6 70.6)">R20</text>
<text x="125.4" y="73.5">137</text>
<text x="155.7" y="73.3" transform="rotate(-90 155.7 73.3)">136</text>
<text x="257.6" y="73.3" transform="rotate(-90 257.6 73.3)">136</text>
<text x="281.3" y="76.4">137</text>
<text x="101.4" y="83.9" transform="rotate(-19 101.4 83.9)">38°</text>
<text x="306.3" y="82.5" transform="rotate(19 306.3 82.5)">38°</text>
<text x="125.7" y="85" transform="rotate(-19 125.7 85)">R75</text>
<text x="53.2" y="97">161 ±0,1</text>
<text x="144" y="99.7" transform="rotate(-45 144 99.7)">R20</text>
<text x="176.5" y="98" transform="rotate(-90 176.5 98)">263</text>
<text x="270.9" y="99.7" transform="rotate(49 270.9 99.7)">R20</text>
<text x="49.5" y="107.2">110,5 ±0,1</text>
<text x="291" y="105.6" transform="rotate(-72 291 105.6)">R80</text>
<text x="6.4" y="113.1">B</text>
<text x="410.7" y="113.1">B</text>
<text x="28.8" y="119.2" transform="rotate(-90 28.8 119.2)">442</text>
<text x="52.8" y="117.3">50,5 ±0,1</text>
<text x="314.4" y="115.2">6</text>
<text x="307.8" y="125.3" transform="rotate(-23 307.8 125.3)">R3(tí</text>
<text x="317.2" y="121.3" transform="rotate(-23 317.2 121.3)">pico)</text>
<text x="377.6" y="131.5" transform="rotate(-90 377.6 131.5)">360 ±0,1</text>
<text x="96.2" y="133.5">4,5</text>
<text x="240.5" y="136" transform="rotate(64 240.5 136)">52°</text>
<text x="391.4" y="136.7" transform="rotate(-90 391.4 136.7)">568</text>
<text x="123.7" y="143" transform="rotate(-59 123.7 143)">R6(4x)</text>
<text x="171.3" y="142.7" transform="rotate(-64 171.3 142.7)">52°</text>
<text x="368.1" y="148.1" transform="rotate(-90 368.1 148.1)">240 ±0,1(2X)</text>
<text x="110.4" y="155.6" transform="rotate(-90 110.4 155.6)">162</text>
<text x="318.7" y="161.7" transform="rotate(-90 318.7 161.7)">20(típico 49x)</text>
<text x="40.8" y="162.7" transform="rotate(-90 40.8 162.7)">171 ±0,1</text>
<text x="63.8" y="162.9" transform="rotate(-90 63.8 162.9)">45,5 ±0,1</text>
<text x="53.3" y="172.4" transform="rotate(-90 53.3 172.4)">125,5 ±0,1</text>
<text x="356.9" y="172" transform="rotate(-90 356.9 172)">120 ±0,1(2X)</text>
<text x="319.6" y="179" transform="rotate(-90 319.6 179)">35</text>
<text x="6.4" y="187.4">C</text>
<text x="113.9" y="190.3">19</text>
<text x="320" y="188.6">5</text>
<text x="410.7" y="187.4">C</text>
<text x="100.7" y="194.7">4,5</text>
<text x="331" y="196.5">35</text>
<text x="362.9" y="192.2">20(2x)</text>
<text x="205.7" y="203.1" transform="rotate(-90 205.7 203.1)">8</text>
<text x="352.2" y="203.2">35</text>
<text x="28.7" y="204.4" transform="rotate(-90 28.7 204.4)">126</text>
<text x="81" y="208">49</text>
<text x="109.9" y="208">152</text>
<text x="205.7" y="205.7" transform="rotate(-90 205.7 205.7)">3</text>
<text x="273.4" y="206.3">10(típico 8x)</text>
<text x="317.9" y="207.2">113</text>
<text x="147.8" y="215.1" transform="rotate(-22 147.8 215.1)">R19(2x)</text>
<text x="269" y="212.3" transform="rotate(-90 269 212.3)">118,8</text>
<text x="205.7" y="216.6" transform="rotate(-90 205.7 216.6)">35</text>
<text x="114.6" y="231.3">294,8</text>
<text x="147.5" y="230.7" transform="rotate(-39 147.5 230.7)">R20(2x)</text>
<text x="171.5" y="231.1">(61)</text>
<text x="203.8" y="232">150</text>
<text x="237.4" y="232">61</text>
<text x="286" y="231.3">294,8</text>
<text x="117" y="244.8">(302)</text>
<text x="203.6" y="245.7">272</text>
<text x="288.1" y="245.7">302</text>
<text x="6.2" y="261.7">D</text>
<text x="410.5" y="261.7">D</text>
<text x="116" y="266.1">Material Acrílico Azul 6mm de espessura</text>
<text x="116" y="271.9">Os furos não cotados serão realizados após a dobra</text>
<text x="316" y="283.5">Desenho n.15_Item_2</text>
<text x="394.2" y="285">2 / 2</text>
<text x="33.7" y="290.9">1</text>
<text x="103.7" y="290.9">2</text>
<text x="173.7" y="290.9">3</text>
<text x="243.7" y="290.9">4</text>
<text x="313.7" y="290.9">5</text>
<text x="383.7" y="290.9">6</text>
</g>
<g font-size="4.6">
<text x="65.2" y="40.6" transform="rotate(35 65.2 40.6)">⌀11</text>
<text x="343.2" y="45.7" transform="rotate(-33 343.2 45.7)">⌀11</text>
<text x="343.9" y="92.9" transform="rotate(-45 343.9 92.9)">⌀4,5(8X)</text>
<text x="142.4" y="161.7" transform="rotate(7 142.4 161.7)">⌀3,50(8X)</text>
</g>
<g font-size="3.4">
<text x="241" y="265.4">Paulo Rodrigues</text>
<text x="361" y="265.5">14/04/2020</text>
</g>
<g font-size="2.7">
<text x="241" y="260.1">Projetado por</text>
<text x="273" y="260.1">Verificado por</text>
<text x="298" y="260.1">Aprovado por</text>
<text x="330.3" y="260">Data</text>
<text x="361" y="260">Data</text>
<text x="378.5" y="280.2">Edição</text>
<text x="396.7" y="280.1">Folha</text>
</g>
</svg>
